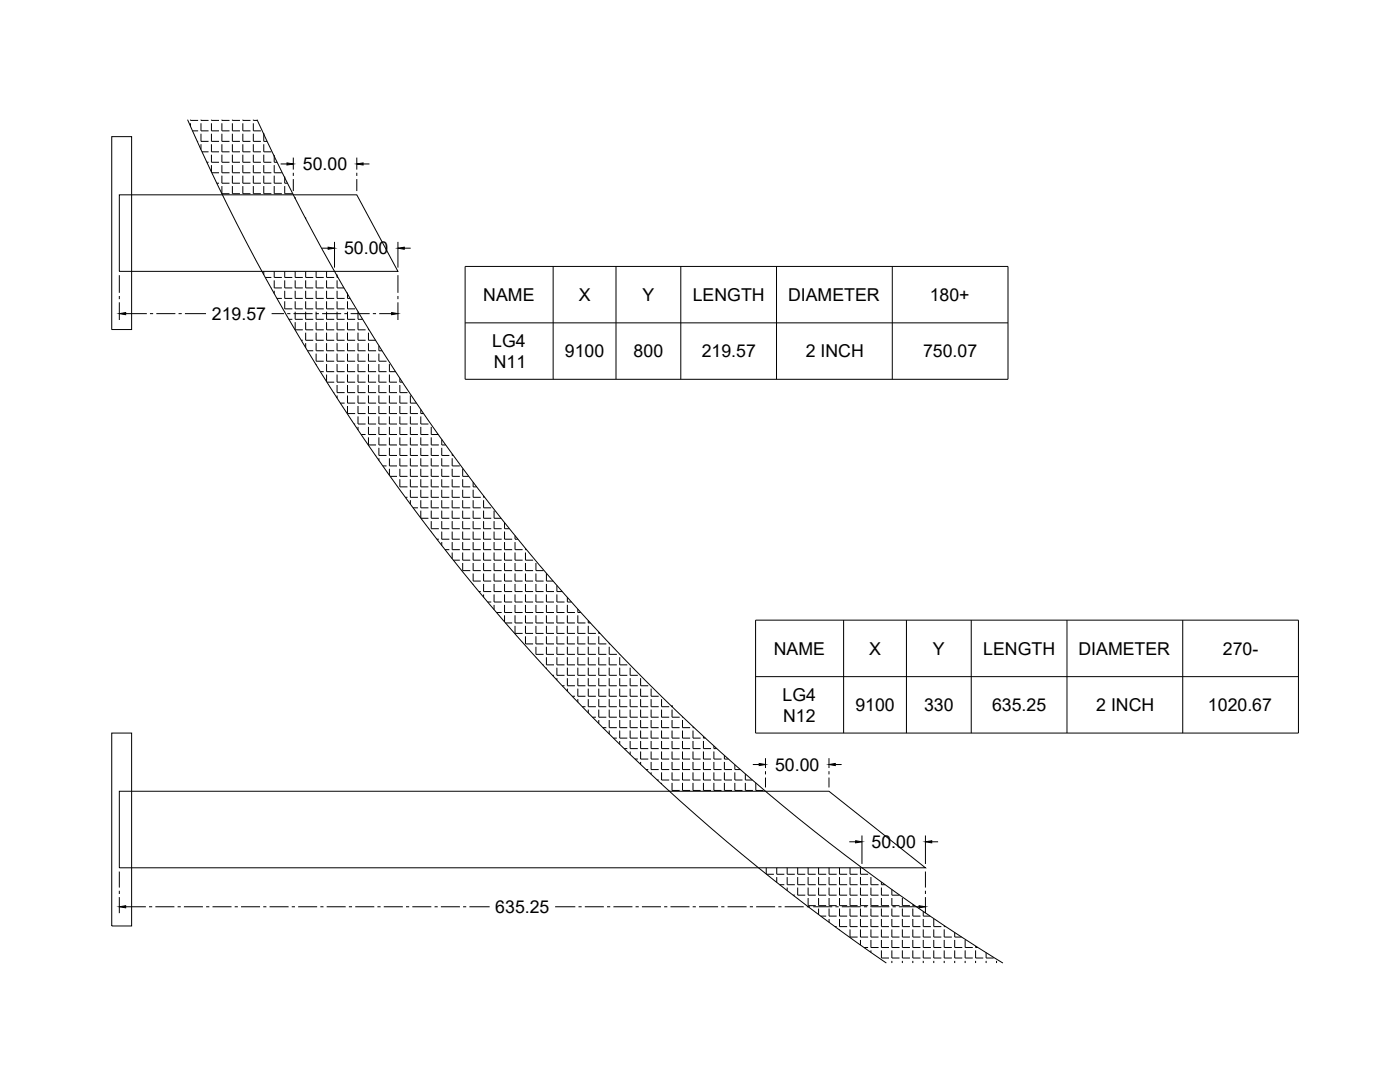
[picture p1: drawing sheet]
<svg xmlns="http://www.w3.org/2000/svg" width="279mm" height="216mm" viewBox="0 0 279 216" stroke-linecap="round" stroke-linejoin="round" font-family="sans-serif">
<!-- layer: 0 -->
<g fill="none" stroke="#000" stroke-width=".2">
<path d="M22.3 27.3h4v38.5h-4zM23.8 38.9h47.4l8.2 15.2h-55.6zM37.4 23.9a397.4 397.4 0 0 0 139.5 168.3M38 23.9v.1h1.5M38 24.6v.6M38.4 26.1h1.1M39.4 28.2h.1M40.1 23.9v.1h1.5M40.1 24.6v1.5h1.5M40.1 26.7v1.5h1.5M40.1 28.8v1M40.3 30.3h1.3"/>
<path d="M41.3 32.4h.3M42.2 23.9v.1h1.5M42.2 24.6v1.5h1.5M42.2 26.7v1.5h1.5M42.2 28.8v1.5h1.5M42.2 30.9v1.5h1.5M42.2 32.9v1.4M42.3 34.5h1.4M43.3 36.6h.4M44.3 23.9v.1h1.5M44.3 24.6v1.5h1.5M44.3 26.7v1.5h1.5"/>
<path d="M44.3 28.8v1.5h1.5M44.3 30.9v1.5h1.5M44.3 32.9v1.6h1.5M44.3 35v1.6h1.5M44.3 37.1v1.6h1.5M46.4 23.9v.1h1.5M46.4 24.6v1.5h1.5M46.4 26.7v1.5h1.5M46.4 28.8v1.5h1.5M46.4 30.9v1.5h1.5M46.4 32.9v1.6h1.5M46.4 35v1.6h1.5"/>
<path d="M46.4 37.1v1.6h1.5M48.5 23.9v.1h1.5M48.5 24.6v1.5h1.5M48.5 26.7v1.5h1.5M48.5 28.8v1.5h1.5M48.5 30.9v1.5h1.5M48.5 32.9v1.6h1.5M48.5 35v1.6h1.5M48.5 37.1v1.6h1.5M50.6 23.9v.1h.8M50.6 24.6v1.5h1.5M50.6 26.7v1.5h1.5"/>
<path d="M50.6 28.8v1.5h1.5M50.6 30.9v1.5h1.5M50.6 32.9v1.6h1.5M50.6 35v1.6h1.5M50.6 37.1v1.6h1.5M51.3 23.9a384.7 384.7 0 0 0 148.9 168.3M52.6 26.8h.1M52.6 26.8v1.4h.7M52.6 28.8v1.5h1.6M52.6 30.9v1.5h1.6M52.6 32.9v1.6h1.6M52.6 35v1.6h1.6"/>
<path d="M52.6 37.1v1.6h1.6M54.7 31.2h.1M54.7 31.2v1.2h.6M54.7 32.9v1.6h1.6M54.7 35v1.6h1.6M54.7 37.1v1.6h1.6M56 32.7h1.3M56.8 35.5h.1M56.8 35.5v1.1h.6M56.8 37.1v1.6h1.5M58.5 31.4v2.4M58.5 34.5v.6"/>
<path d="M58.5 35.7v2.4M58.9 39.6h.1M71.2 31.4v2.4M71.2 34.5v.6M71.2 35.7v2.4M72.5 32.7h1.2M23.8 54.9v3.5M23.8 59.1v.6M52.6 54.1v.7M52.9 55.4h1.3M54.1 57.4h.1M54.7 54.1v1.3h1.6"/>
<path d="M54.7 55.9v1.5h1.6M54.7 58v.6M55.3 59.5h1M56.8 54.1v1.3h1.5M56.8 55.9v1.5h1.5M56.8 58v1.5h1.5M58.9 54.1v1.3h1.5M58.9 55.9v1.5h1.5M58.9 58v1.5h1.5M61 43.6h.1M61 54.1v1.3h1.5M61 55.9v1.5h1.5"/>
<path d="M61 58v1.5h1.5M63.1 54.1v1.3h1.5M63.1 55.9v1.5h1.5M63.1 58v1.5h1.5M64.2 49.5h1.3M65.2 54.1v1.3h1.5M65.2 55.9v1.5h1.5M65.2 58v1.5h1.5M66.8 48.3v5.1M67.3 55h.1M67.3 55v.4h.1M67.3 55.9v1.5h1.4"/>
<path d="M67.3 58v1.5h1.5M69.4 58.7h.1M69.4 58.7v.8h.5M79.4 48.3v5.1M79.4 54.9v3.5M79.4 59.1v.6M80.7 49.5h1.3M92.8 53.2h108.4v22.5h-108.4zM110.4 53.2v22.5M122.9 53.2v22.5M135.9 53.2v22.5M155 53.2v22.5"/>
<path d="M178.1 53.2v22.5M23.8 60.3v3.6M25.1 62.6h4.2M29.9 62.6h.7M31.2 62.6h3.8M35.6 62.6h.7M36.9 62.6h4.2M54.2 62.6h2.5M56.8 60.1v1.5h1.5M56.8 62.2v.1M57.3 62.6h.7M57.6 63.7h.7"/>
<path d="M58.6 62.6h3.8M58.9 60.1v1.5h1.5M58.9 62.2v1.5h1.5M58.9 64.3v1.5h1.5M60.1 67.9h.3M61 60.1v1.5h1.5M61 62.2v1.5h1.5M61 64.3v1.5h1.5M61 66.4v1.5h1.5M61 68.5v.9M61.4 70h1.1M63 62.6h.6"/>
<path d="M63.1 60.1v1.5h1.5M63.1 62.2v1.5h1.5M63.1 64.3v1.5h1.5M63.1 66.4v1.5h1.5M63.1 68.5v1.5h1.5M63.1 70.6v1.5h1.5M63.1 72.6v.2M63.9 74.2h.7M64.3 62.6h3.8M65.2 60.1v1.5h1.5M65.2 62.2v1.5h1.5M65.2 64.3v1.5h1.5"/>
<path d="M65.2 66.4v1.5h1.5M65.2 68.5v1.5h1.5M65.2 70.6v1.5h1.5M65.2 72.6v1.6h1.5M65.2 74.7v1.5M65.2 76.3h1.5M66.6 78.3h.1M67.3 60.1v1.5h1.5M67.3 62.2v1.5h1.5M67.3 64.3v1.5h1.5M67.3 66.4v1.5h1.5M67.3 68.5v1.5h1.5"/>
<path d="M67.3 70.6v1.5h1.5M67.3 72.6v1.6h1.5M67.3 74.7v1.6h1.5M67.3 76.8v1.5h1.5M67.3 78.9v.5M68.7 62.6h.6M69.4 60.1v1.5h1.5M69.4 62.2v1.5h1.5M69.4 64.3v1.5h1.5M69.4 66.4v1.5h1.5M69.4 68.5v1.5h1.5M69.4 70.6v1.5h1.5"/>
<path d="M69.4 72.6v1.6h1.5M69.4 74.7v1.6h1.5M69.4 76.8v1.5h1.5M69.4 78.9v1.5h1.5M70 62.6h3.8M71.4 62.2v1.5h1M71.4 64.3v1.5h1.6M71.4 66.4v1.5h1.6M71.4 68.5v1.5h1.6M71.4 70.6v1.5h1.6M71.4 72.6v1.6h1.6M71.4 74.7v1.6h1.6"/>
<path d="M71.4 76.8v1.5h1.6M71.4 78.9v1.5h1.6M73.5 65.6l.1 .2M73.5 66.4v1.5h1.5M73.5 68.5v1.5h1.6M73.5 70.6v1.5h1.6M73.5 72.6v1.6h1.6M73.5 74.7v1.6h1.6M73.5 76.8v1.5h1.6M73.5 78.9v1.5h1.6M74.4 62.6h.6M75.6 69v1h.7"/>
<path d="M75.6 70.6v1.5h1.5M75.6 72.6v1.6h1.5M75.6 74.7v1.6h1.5M75.6 76.8v1.5h1.5M75.6 78.9v1.5h1.5M75.7 62.6h2.5M77.7 72.6v1.6h1.2M77.7 74.7v1.6h1.5M77.7 76.8v1.5h1.5M77.7 78.9v1.5h1.5M79.4 60.3v3.6M79.8 75.5v.8h.5"/>
<path d="M79.8 76.8v1.5h1.5M79.8 78.9v1.5h1.5M81.9 78.9v1.5h1.2M92.8 64.4h108.4M67.9 80.4h.9M69.4 81v1.5h1.5M70.7 84.6h.2M71.4 81v1.5h1.6M71.4 83.1v1.5h1.6M71.4 85.2v.6M72.1 86.7h.9M73.5 81v1.5h1.6"/>
<path d="M73.5 83.1v1.5h1.6M73.5 85.2v1.5h1.6M73.5 87.3v1.5h1.6M74.9 90.9h.2M75.6 81v1.5h1.5M75.6 83.1v1.5h1.5M75.6 85.2v1.5h1.5M75.6 87.3v1.5h1.5M75.6 89.4v1.5h1.5M75.6 91.4v.5M76.4 93h.7M77.7 81v1.5h1.5"/>
<path d="M77.7 83.1v1.5h1.5M77.7 85.2v1.5h1.5M77.7 87.3v1.5h1.5M77.7 89.4v1.5h1.5M77.7 91.4v1.6h1.5M77.7 93.5v1.3M77.9 95.1h1.3M79.8 81v1.5h1.5M79.8 83.1v1.5h1.5M79.8 85.2v1.5h1.5M79.8 87.3v1.5h1.5M79.8 89.4v1.5h1.5"/>
<path d="M79.8 91.4v1.6h1.5M79.8 93.5v1.6h1.5M79.8 95.6v1.5h1.5M79.8 97.7h.1M80.9 99.2h.4M81.9 81v1.5h1.5M81.9 83.1v1.5h1.5M81.9 85.2v1.5h1.5M81.9 87.3v1.5h1.5M81.9 89.4v1.5h1.5M81.9 91.4v1.6h1.5M81.9 93.5v1.6h1.5"/>
<path d="M81.9 95.6v1.5h1.5M81.9 97.7v1.5h1.5M81.9 99.8v.8M84 81.7v.8h.5M84 83.1v1.5h1.5M84 85.2v1.5h1.5M84 87.3v1.5h1.5M84 89.4v1.5h1.5M84 91.4v1.6h1.5M84 93.5v1.6h1.5M84 95.6v1.5h1.5M84 97.7v1.5h1.5"/>
<path d="M84 99.8v1.5h1.5M86.1 85.2v1.5h1.4M86.1 87.3v1.5h1.5M86.1 89.4v1.5h1.5M86.1 91.4v1.6h1.5M86.1 93.5v1.6h1.5M86.1 95.6v1.5h1.5M86.1 97.7v1.5h1.5M86.1 99.8v1.5h1.5M88.2 87.7v1.1h.8M88.2 89.4v1.5h1.5M88.2 91.4v1.6h1.5"/>
<path d="M88.2 93.5v1.6h1.5M88.2 95.6v1.5h1.5M88.2 97.7v1.5h1.5M88.2 99.8v1.5h1.5M90.2 90.6v.3h.3M90.2 91.4v1.6h1.6M90.2 93.5v1.6h1.6M90.2 95.6v1.5h1.6M90.2 97.7v1.5h1.6M90.2 99.8v1.5h1.6M92.3 93.5v1.6h1.3M92.3 95.6v1.5h1.6"/>
<path d="M92.3 97.7v1.5h1.6M92.3 99.8v1.5h1.6M94.4 96.2v.9h.7M94.4 97.7v1.5h1.5M94.4 99.8v1.5h1.5M96.5 98.9v.3h.2M96.5 99.8v1.5h1.5M82.4 101.3h1M84 101.9v1.5M84 103.4h1.5M86.1 101.9v1.5h1.5M86.1 104v1.5h1.5"/>
<path d="M86.1 106.1h.1M87.2 107.6h.4M88.2 101.9v1.5h1.5M88.2 104v1.5h1.5M88.2 106.1v1.5h1.5M88.2 108.2v.6M88.8 109.7h.9M90.2 101.9v1.5h1.6M90.2 104v1.5h1.6M90.2 106.1v1.5h1.6M90.2 108.2v1.5h1.6M90.2 110.3v1.2"/>
<path d="M90.5 111.8h1.3M92.3 101.9v1.5h1.6M92.3 104v1.5h1.6M92.3 106.1v1.5h1.6M92.3 108.2v1.5h1.6M92.3 110.3v1.5h1.6M92.3 112.3v1.6h1.6M93.8 115.9h.1M94.4 101.9v1.5h1.5M94.4 104v1.5h1.5M94.4 106.1v1.5h1.5M94.4 108.2v1.5h1.5"/>
<path d="M94.4 110.3v1.5h1.5M94.4 112.3v1.6h1.5M94.4 114.4v1.5h1.5M94.4 116.5v.2M95.6 118h.3M96.5 101.9v1.5h1.5M96.5 104v1.5h1.5M96.5 106.1v1.5h1.5M96.5 108.2v1.5h1.5M96.5 110.3v1.5h1.5M96.5 112.3v1.6h1.5M96.5 114.4v1.5h1.5"/>
<path d="M96.5 116.5v1.5h1.5M96.5 118.6v.6M98.6 101.9v1.5h1.4M98.6 104v1.5h1.5M98.6 106.1v1.5h1.5M98.6 108.2v1.5h1.5M98.6 110.3v1.5h1.5M98.6 112.3v1.6h1.5M98.6 114.4v1.5h1.5M98.6 116.5v1.5h1.5M98.6 118.6v1.5h1.5M100.7 104.3v1.2h1"/>
<path d="M100.7 106.1v1.5h1.5M100.7 108.2v1.5h1.5M100.7 110.3v1.5h1.5M100.7 112.3v1.6h1.5M100.7 114.4v1.5h1.5M100.7 116.5v1.5h1.5M100.7 118.6v1.5h1.5M102.8 106.9v.7h.6M102.8 108.2v1.5h1.5M102.8 110.3v1.5h1.5M102.8 112.3v1.6h1.5M102.8 114.4v1.5h1.5"/>
<path d="M102.8 116.5v1.5h1.5M102.8 118.6v1.5h1.5M104.9 109.4v.3h.2M104.9 110.3v1.5h1.5M104.9 112.3v1.6h1.5M104.9 114.4v1.5h1.5M104.9 116.5v1.5h1.5M104.9 118.6v1.5h1.5M107 112.3v1.6h1.5M107 114.4v1.5h1.5M107 116.5v1.5h1.5M107 118.6v1.5h1.5"/>
<path d="M109.1 114.4v1.5h1.3M109.1 116.5v1.5h1.5M109.1 118.6v1.5h1.5M111.1 116.8v1.2h1.1M111.1 118.6v1.5h1.6M113.2 119.2v.9h.9M97.3 120.1h.7M98.6 120.7v1M99.1 122.2h1M100.7 120.7v1.5h1.5M100.7 122.8v1.3M100.9 124.3h1.3"/>
<path d="M102.8 120.7v1.5h1.5M102.8 122.8v1.5h1.5M102.8 124.9v1.5h1.5M104.9 120.7v1.5h1.5M104.9 122.8v1.5h1.5M104.9 124.9v1.5h1.5M104.9 127v1.5h1.5M107 120.7v1.5h1.5M107 122.8v1.5h1.5M107 124.9v1.5h1.5M107 127v1.5h1.5M107 129.1v1.5h1.5"/>
<path d="M107 131.1v.1M108.3 132.7h.2M109.1 120.7v1.5h1.5M109.1 122.8v1.5h1.5M109.1 124.9v1.5h1.5M109.1 127v1.5h1.5M109.1 129.1v1.5h1.5M109.1 131.1v1.6h1.5M109.1 133.2v.3M110.2 134.8h.4M111.1 120.7v1.5h1.6M111.1 122.8v1.5h1.6"/>
<path d="M111.1 124.9v1.5h1.6M111.1 127v1.5h1.6M111.1 129.1v1.5h1.6M111.1 131.1v1.6h1.6M111.1 133.2v1.6h1.6M111.1 135.3v.4M112.2 136.8h.5M113.2 120.7v1.5h1.5M113.2 122.8v1.5h1.5M113.2 124.9v1.5h1.5M113.2 127v1.5h1.5M113.2 129.1v1.5h1.5"/>
<path d="M113.2 131.1v1.6h1.5M113.2 133.2v1.6h1.5M113.2 135.3v1.5h1.5M113.2 137.4v.5M114.2 138.9h.5M115.3 121.5v.7h.6M115.3 122.8v1.5h1.5M115.3 124.9v1.5h1.5M115.3 127v1.5h1.5M115.3 129.1v1.5h1.5M115.3 131.1v1.6h1.5M115.3 133.2v1.6h1.5"/>
<path d="M115.3 135.3v1.5h1.5M115.3 137.4v1.5h1.5M115.3 139.5v.6M117.4 123.8v.5h.4M117.4 124.9v1.5h1.5M117.4 127v1.5h1.5M117.4 129.1v1.5h1.5M117.4 131.1v1.6h1.5M117.4 133.2v1.6h1.5M117.4 135.3v1.5h1.5M117.4 137.4v1.5h1.5M117.4 139.5v1.5h1.5"/>
<path d="M119.5 126.1v.3h.3M119.5 127v1.5h1.5M119.5 129.1v1.5h1.5M119.5 131.1v1.6h1.5M119.5 133.2v1.6h1.5M119.5 135.3v1.5h1.5M119.5 137.4v1.5h1.5M119.5 139.5v1.5h1.5M121.6 128.3v.2h.1M121.6 129.1v1.5h1.5M121.6 131.1v1.6h1.5M121.6 133.2v1.6h1.5"/>
<path d="M121.6 135.3v1.5h1.5M121.6 137.4v1.5h1.5M121.6 139.5v1.5h1.5M123.7 130.5v.1M123.7 131.1v1.6h1.5M123.7 133.2v1.6h1.5M123.7 135.3v1.5h1.5M123.7 137.4v1.5h1.5M123.7 139.5v1.5h1.5M125.8 133.2v1.6h1.5M125.8 135.3v1.5h1.5M125.8 137.4v1.5h1.5"/>
<path d="M125.8 139.5v1.5h1.5M127.8 135.3v1.5h1.6M127.8 137.4v1.5h1.6M127.8 139.5v1.5h1.6M129.9 137.4v1.5h1.6M129.9 139.5v1.5h1.6M132 139.5v1.5h1.6M150.8 123.7h108.3v22.6h-108.3zM150.8 135h108.3M168.4 123.7v22.6M180.9 123.7v22.6M193.8 123.7v22.6"/>
<path d="M212.9 123.7v22.6M236 123.7v22.6M22.3 146.3h4v38.5h-4zM23.8 157.9h141.6l19.3 15.3h-160.9zM116.2 141h.6M117.4 141.6v.7M118.2 143.1h.7M119.5 141.6v1.5h1.5M119.5 143.7v.7M120.3 145.2h.7M121.6 141.6v1.5h1.5M121.6 143.7v1.5h1.5"/>
<path d="M121.6 145.8v.7M122.4 147.3h.7M123.7 141.6v1.5h1.5M123.7 143.7v1.5h1.5M123.7 145.8v1.5h1.5M123.7 147.9v.6M124.6 149.4h.6M125.8 141.6v1.5h1.5M125.8 143.7v1.5h1.5M125.8 145.8v1.5h1.5M125.8 147.9v1.5h1.5M125.8 149.9v.6"/>
<path d="M126.7 151.5h.6M127.8 141.6v1.5h1.6M127.8 143.7v1.5h1.6M127.8 145.8v1.5h1.6M127.8 147.9v1.5h1.6M127.8 149.9v1.6h1.6M127.8 152v.5M128.9 153.6h.5M129.9 141.6v1.5h1.6M129.9 143.7v1.5h1.6M129.9 145.8v1.5h1.6M129.9 147.9v1.5h1.6"/>
<path d="M129.9 149.9v1.6h1.6M129.9 152v1.6h1.6M129.9 154.1v.4M131.2 155.6h.3M132 141.6v1.5h1.6M132 143.7v1.5h1.6M132 145.8v1.5h1.6M132 147.9v1.5h1.6M132 149.9v1.6h1.6M132 152v1.6h1.6M132 154.1v1.5h1.6M132 156.2v.2"/>
<path d="M133.4 157.7h.2M134.1 141h.1M134.1 141.6v1.5h1.5M134.1 143.7v1.5h1.5M134.1 145.8v1.5h1.5M134.1 147.9v1.5h1.5M134.1 149.9v1.6h1.5M134.1 152v1.6h1.5M134.1 154.1v1.5h1.5M134.1 156.2v1.5h1.5M136.2 143l.1 .1M136.2 143.7v1.5h1.5"/>
<path d="M136.2 145.8v1.5h1.5M136.2 147.9v1.5h1.5M136.2 149.9v1.6h1.5M136.2 152v1.6h1.5M136.2 154.1v1.5h1.5M136.2 156.2v1.5h1.5M138.3 145v.2h.2M138.3 145.8v1.5h1.5M138.3 147.9v1.5h1.5M138.3 149.9v1.6h1.5M138.3 152v1.6h1.5M138.3 154.1v1.5h1.5"/>
<path d="M138.3 156.2v1.5h1.5M140.4 146.9v.4h.4M140.4 147.9v1.5h1.5M140.4 149.9v1.6h1.5M140.4 152v1.6h1.5M140.4 154.1v1.5h1.5M140.4 156.2v1.5h1.5M142.5 148.8v.6h.6M142.5 149.9v1.6h1.5M142.5 152v1.6h1.5M142.5 154.1v1.5h1.5M142.5 156.2v1.5h1.5"/>
<path d="M144.6 150.7v.8h.8M144.6 152v1.6h1.5M144.6 154.1v1.5h1.5M144.6 156.2v1.5h1.5M146.7 152.6v1h1M146.7 154.1v1.5h1.5M146.7 156.2v1.5h1.5M148.7 154.4v1.2h1.5M148.7 156.2v1.5h1.6M150.2 152.6h1.3M150.8 156.2v1.5h1.6M152.8 151.3v2"/>
<path d="M152.8 153.9v.6M152.8 155.2v1.9M165.4 151.3v2M165.4 153.9v.6M165.4 155.2v1.9M166.7 152.6h1.3M23.8 173.9v3.2M23.8 177.7v.7M23.8 179v3.2M152.9 173.2v1.2M153 174.4h1.4M155 173.2v1.2h1.5"/>
<path d="M155 175v1.1M155.6 176.5h.9M157.1 173.2v1.2h1.5M157.1 175v1.5h1.5M157.1 177.1v.6M158.3 178.6h.3M159.2 173.2v1.2h1.5M159.2 175v1.5h1.5M159.2 177.1v1.5h1.5M159.2 179.2v.1M161.3 173.2v1.2h1.5M161.3 175v1.5h1.5"/>
<path d="M161.3 177.1v1.5h1.5M161.3 179.2v1.5h1.5M163.4 173.2v1.2h1.5M163.4 175v1.5h1.5M163.4 177.1v1.5h1.5M163.4 179.2v1.5h1.5M165.5 173.2v1.2h1.5M165.5 175v1.5h1.5M165.5 177.1v1.5h1.5M165.5 179.2v1.5h1.5M167.5 173.2v1.2h1.6M167.5 175v1.5h1.6"/>
<path d="M167.5 177.1v1.5h1.6M167.5 179.2v1.5h1.6M169.5 168h1.3M169.6 173.2v1.2h1.6M169.6 175v1.5h1.6M169.6 177.1v1.5h1.6M169.6 179.2v1.5h1.6M171.7 173.2v1.2h1.5M171.7 175v1.5h1.5M171.7 177.1v1.5h1.5M171.7 179.2v1.5h1.5M172 166.7v5.7"/>
<path d="M173.8 175v1.5h1.5M173.8 177.1v1.5h1.5M173.8 179.2v1.5h1.5M175.9 176v.5h.7M175.9 177.1v1.5h1.5M175.9 179.2v1.5h1.5M178 177.5v1.1h1.5M178 179.2v1.5h1.5M180.1 179.2v1.5h1.5M184.7 166.7v5.7M184.7 173.9v3.2M184.7 177.7v.7"/>
<path d="M184.7 179v3.2M185.9 168h1.3M25.1 180.9h4M29.7 180.9h.7M31 180.9h3.8M35.4 180.9h.7M36.7 180.9h3.8M41.1 180.9h.7M42.4 180.9h3.8M46.8 180.9h.7M48.1 180.9h3.8M52.5 180.9h.7"/>
<path d="M53.8 180.9h3.8M58.2 180.9h.7M59.5 180.9h3.8M63.9 180.9h.7M65.2 180.9h3.8M69.6 180.9h.7M70.9 180.9h3.8M75.3 180.9h.7M76.6 180.9h3.8M81 180.9h.7M82.3 180.9h3.8M86.7 180.9h.7"/>
<path d="M88 180.9h3.8M92.4 180.9h.6M93.7 180.9h4M110.8 180.9h4M115.5 180.9h.6M116.7 180.9h3.8M121.1 180.9h.7M122.4 180.9h3.8M126.8 180.9h.7M128.1 180.9h3.8M132.5 180.9h.7M133.8 180.9h3.8"/>
<path d="M138.2 180.9h.7M139.5 180.9h3.8M143.9 180.9h.7M145.2 180.9h3.8M149.6 180.9h.7M150.9 180.9h3.8M155.3 180.9h.7M156.6 180.9h3.8M161 180.9h.7M162.3 180.9h3.8M163.4 181.3v1.2M163.8 182.8h1.1"/>
<path d="M165.5 181.3v1.5h1.5M165.5 183.4v.6M166.6 184.9h.4M166.7 180.9h.7M167.5 181.3v1.5h1.6M167.5 183.4v1.5h1.6M167.5 185.5v.1M168 180.9h3.8M169.6 181.3v1.5h1.6M169.6 183.4v1.5h1.6M169.6 185.5v1.5h1.6M171.7 181.3v1.5h1.5"/>
<path d="M171.7 183.4v1.5h1.5M171.7 185.5v1.5h1.5M171.7 187.6v1M172.4 189.1h.8M172.4 180.9h.7M173.7 180.9h3.8M173.8 181.3v1.5h1.5M173.8 183.4v1.5h1.5M173.8 185.5v1.5h1.5M173.8 187.6v1.5h1.5M173.8 189.6v.4M175.9 181.3v1.5h1.5"/>
<path d="M175.9 183.4v1.5h1.5M175.9 185.5v1.5h1.5M175.9 187.6v1.5h1.5M175.9 189.6v1.6h1.5M178 181.3v1.5h1.5M178 183.4v1.5h1.5M178 185.5v1.5h1.5M178 187.6v1.5h1.5M178 189.6v1.6h1.5M178 191.7v.5M178.1 180.9h.7M179.4 180.9h4"/>
<path d="M180.1 181.3v1.5h1.5M180.1 183.4v1.5h1.5M180.1 185.5v1.5h1.5M180.1 187.6v1.5h1.5M180.1 189.6v1.6h1.5M180.1 191.7v.5M182.2 180.4v.3h.4M182.2 181.3v1.5h1.5M182.2 183.4v1.5h1.5M182.2 185.5v1.5h1.5M182.2 187.6v1.5h1.5M182.2 189.6v1.6h1.5"/>
<path d="M182.2 191.7v.5M184.3 181.9v.9h1.3M184.3 183.4v1.5h1.5M184.3 185.5v1.5h1.5M184.3 187.6v1.5h1.5M184.3 189.6v1.6h1.5M184.3 191.7v.5M186.4 183.4v1.5h1.5M186.4 185.5v1.5h1.5M186.4 187.6v1.5h1.5M186.4 189.6v1.6h1.5M186.4 191.7v.5"/>
<path d="M188.4 184.7v.2h.3M188.4 185.5v1.5h1.6M188.4 187.6v1.5h1.6M188.4 189.6v1.6h1.6M188.4 191.7v.5M190.5 186.1v.9h1.4M190.5 187.6v1.5h1.5M190.5 189.6v1.6h1.5M190.5 191.7v.5M192.6 187.6v1.5h1.5M192.6 189.6v1.6h1.5M192.6 191.7v.5"/>
<path d="M194.7 188.8v.3h.5M194.7 189.6v1.6h1.5M194.7 191.7v.5M196.8 190.1v1.1h1.5M196.8 191.7v.5M198.9 191.7v.5"/>
</g>
<path d="M57.3 32.5l1.2 .2-1.2 .2zM71.2 32.7l1.3-.2v.4zM65.5 49.3l1.3 .2-1.3 .2zM79.4 49.5l1.3-.2v.4zM23.8 62.6l1.3-.2v.4zM78.2 62.4l1.2 .2-1.2 .2zM151.5 152.3l1.3 .3-1.3 .2zM165.4 152.6l1.3-.3v.5zM170.8 167.8l1.2 .2-1.2 .2zM184.7 168l1.2-.2v.4zM23.8 180.9l1.3-.2v.4zM183.4 180.7l1.3 .2-1.3 .2z" fill="#000" stroke="#000" stroke-width=".2"/>
<g font-size="3.5">
<text x="60.5" y="34">50.00</text>
<text x="68.7" y="50.8">50.00</text>
<text x="42.3" y="63.8">219.57</text>
<text x="96.5" y="60.1">NAME</text>
<text x="115.5" y="60.1">X</text>
<text x="128.2" y="60.1">Y</text>
<text x="138.3" y="60.1">LENGTH</text>
<text x="157.3" y="60.1">DIAMETER</text>
<text x="185.5" y="60">180+</text>
<text x="98.2" y="69.2">LG4</text>
<text x="112.7" y="71.3">9100</text>
<text x="126.5" y="71.3">800</text>
<text x="140" y="71.3">219.57</text>
<text x="160.8" y="71.3">2 INCH</text>
<text x="184.2" y="71.3">750.07</text>
<text x="98.6" y="73.5">N11</text>
<text x="154.4" y="130.6">NAME</text>
<text x="173.5" y="130.6">X</text>
<text x="186.2" y="130.6">Y</text>
<text x="196.2" y="130.6">LENGTH</text>
<text x="215.2" y="130.6">DIAMETER</text>
<text x="244.1" y="130.6">270-</text>
<text x="156.2" y="139.8">LG4</text>
<text x="170.7" y="141.9">9100</text>
<text x="184.4" y="141.9">330</text>
<text x="198" y="141.9">635.25</text>
<text x="218.8" y="141.9">2 INCH</text>
<text x="241.1" y="141.9">1020.67</text>
<text x="156.3" y="144.1">N12</text>
<text x="154.7" y="153.8">50.00</text>
<text x="173.9" y="169.2">50.00</text>
<text x="98.8" y="182.2">635.25</text>
</g>
</svg>
